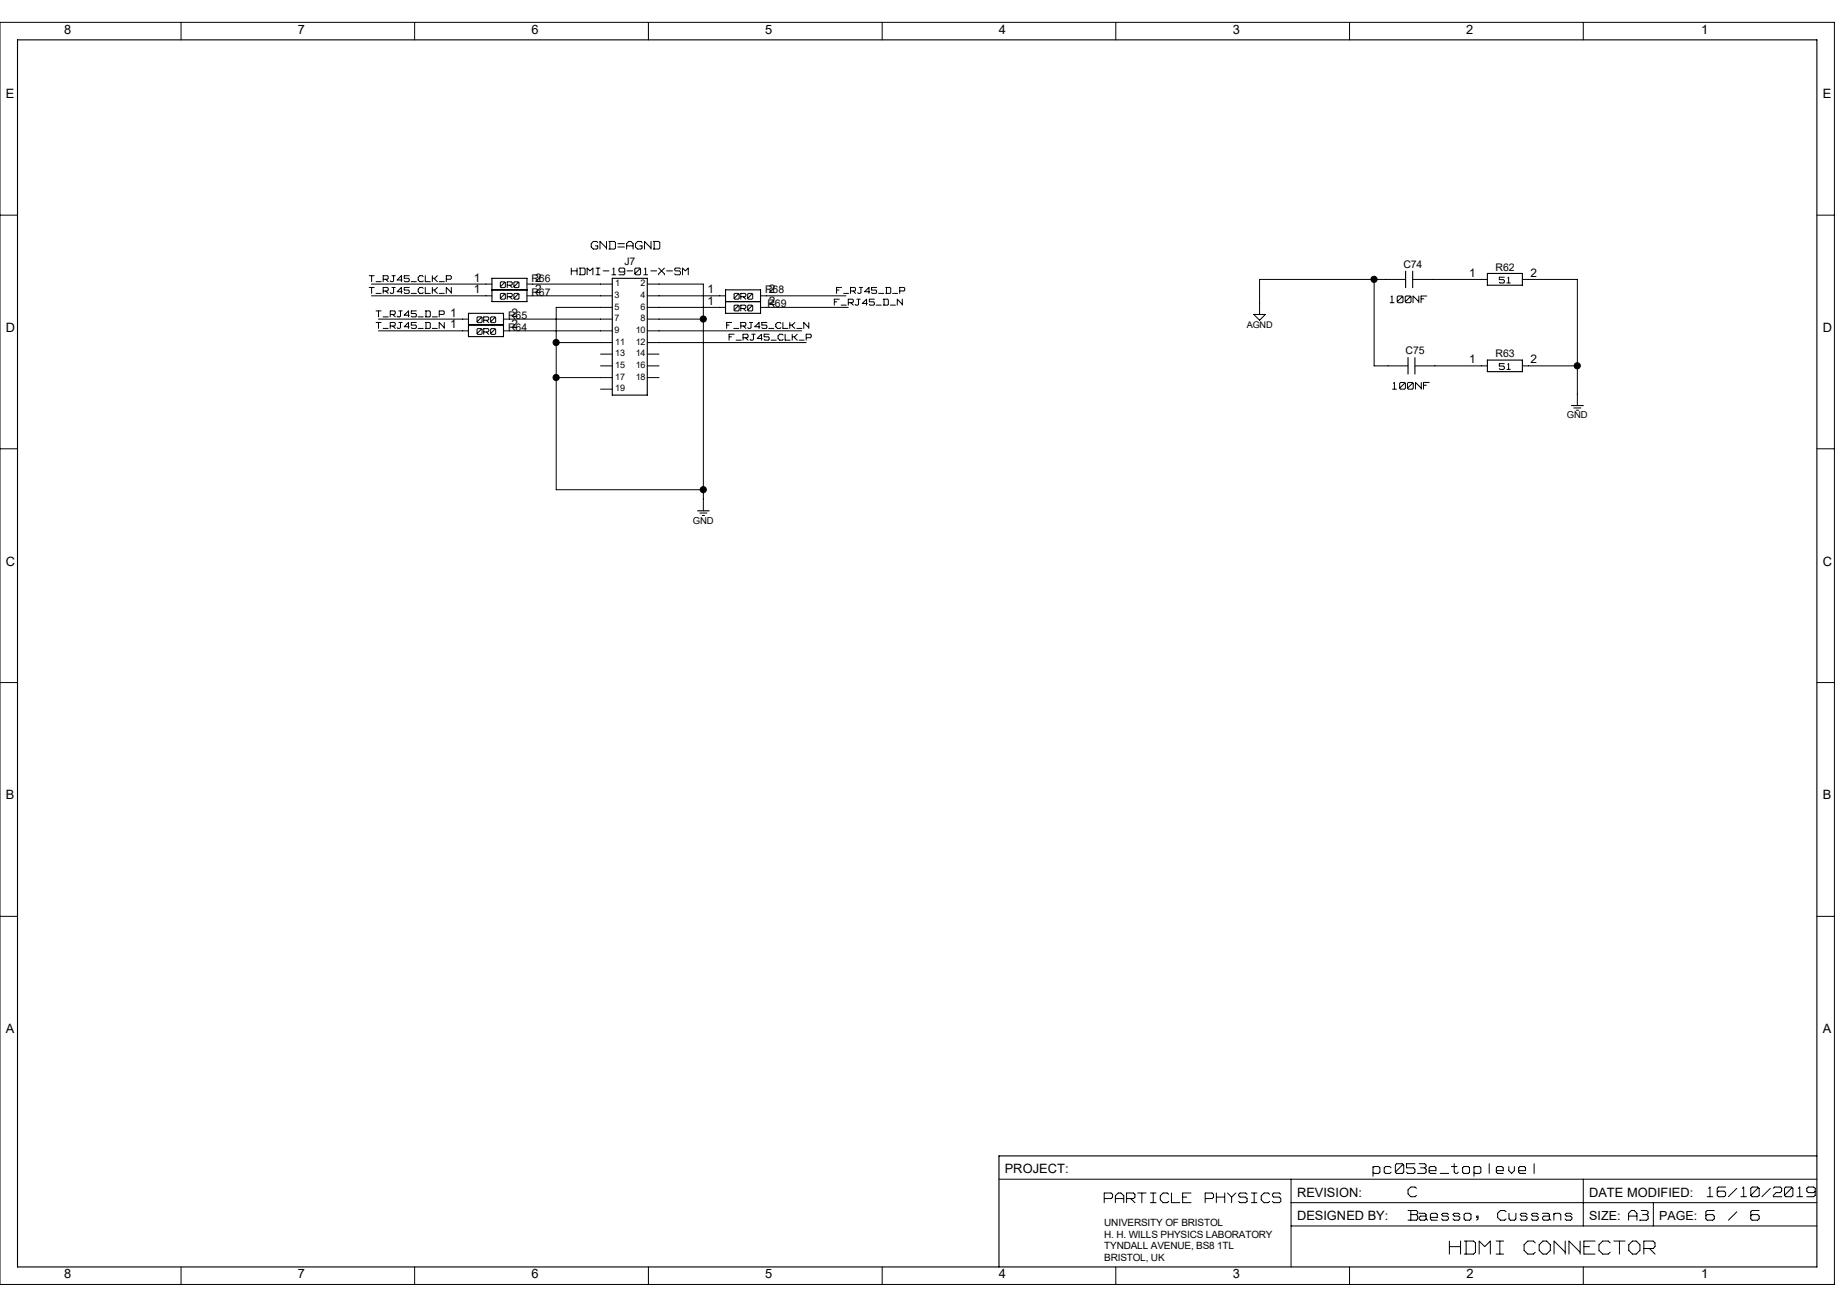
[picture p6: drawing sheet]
<svg xmlns="http://www.w3.org/2000/svg" width="420mm" height="297mm" viewBox="0 0 420 297" stroke-linecap="round" stroke-linejoin="round" font-family="sans-serif">
<g fill="none" stroke="#000" stroke-width=".25">
<path d="M4 9.1h408.9v278.8h-408.9zM106.5 71.2h7.9v5.3h-7.9zM106.5 73.8h7.9M111.8 63.2h8v5.3h-8zM111.8 65.9h8M139.1 63.2h8v26.6h-8zM164.9 65.9h7.9v5.3h-7.9zM164.9 68.5h7.9M319.4 61.6v3.8M321.1 61.6v3.8M338 62.1h8v2.7h-8zM320 81.3v3.7"/>
<path d="M321.6 81.3v3.7M338 81.8h8v2.7h-8zM357.2 92.2h2.6M158.5 116.1h2.7M412.9 262.7h-185.9v25.2"/>
</g>
<g fill="none" stroke="#000" stroke-width=".23">
<path d="M0 5.1h416.9v286.8h-416.9zM41.1 5.1v4M94.2 5.1v4M147.4 5.1v4M200.5 5.1v4M253.6 5.1v4M306.7 5.1v4M359.8 5.1v4M0 48.9h4M134.4 56.1l.4 .5M134.8 54.9l-.4 .5v.7M134.9 54.9h.7"/>
<path d="M134.9 56.6h.7M135.3 55.9h.5M135.6 54.9l.2 .2M135.8 55.9v.5l-.2 .2M137.8 56.3l-1.4-1.4v1.7M137.8 54.9v1.7M138.4 54.9h1.2l.3 .2M138.6 54.9v1.7M139.9 55.2v1.2l-.3 .2h-1.2M140.4 55.4h1.5M140.4 56.1h1.5M142.5 55.9h1.3"/>
<path d="M143.3 54.9h-.4l-.5 .5v1.2M143.4 54.9l.5 .5v1.2M144.4 56.1l.5 .5M144.9 54.9l-.5 .5v.7M144.9 54.9h.7M144.9 56.6h.7M145.4 55.9h.5v.5l-.2 .2M145.7 54.9l.2 .2M147.9 56.3l-1.4-1.4v1.7M148 54.9v1.7M148.5 54.9h1.1M148.5 56.6h1.1"/>
<path d="M148.7 54.9v1.7M149.7 54.9l.2 .2M149.9 55.2v1.2l-.2 .2M412.9 48.9h4M83.9 65.3h1.1M83.9 62.7h1.1M84.4 64.6h27.4M84.4 67.2h27.4M84.5 62.7v1.3M84.5 65.4v1.3M85.5 66.7h1.1M85.5 64h1.1"/>
<path d="M85.5 73.3h1.1M85.5 70.7h1.1M86 75.2h20.5M86 72.5h20.5M86 70.7v1.3M86 73.3v1.3M87.1 72h1.1M87.1 74.6h1.1M87.1 66.1h.9M87.1 63.5h.9M87.7 63.5l.5 .5M87.7 66.2l.5 .5"/>
<path d="M88 65.3h-.9v1.4M88 62.7h-.9v1.3M88.1 62.7l.1 .2M88.1 65.3l.1 .2M88.2 63.2l-.1 .3M88.2 62.9v.3M88.2 65.6v.3M88.2 65.9l-.1 .2M88.7 63.8l.2 .2M88.7 66.5l.2 .2M88.7 71.5h.9M88.7 74.1h.9"/>
<path d="M88.9 66.7h.3M88.9 64h.3M89.1 65.3h.7M89.1 62.7h.7M89.3 71.5l.5 .5M89.3 74.1l.5 .5M89.5 63.8l-.3 .2M89.5 66.5l-.3 .2M89.5 62.7v1.1M89.5 65.4v1.1M89.6 73.3h-.9v1.3M89.6 70.7h-.9v1.3"/>
<path d="M89.7 70.7l.1 .2M89.7 73.3l.1 .2M89.8 71.2l-.1 .3M89.8 70.9v.3M89.8 73.5v.3M89.8 73.9l-.1 .2M90.3 71.8l.5 .2M90.3 74.5l.5 .1M90.6 73.3h.8M90.6 70.7h.8M91 70.7v1.1l-.2 .2M91 74.5l-.2 .1"/>
<path d="M91 73.3v1.1M91.4 66.3h-1.1l.9-1v1.4M91.4 63.6h-1.1l.9-.9v1.3M91.9 63.8l.1 .2M91.9 66.5l.1 .2M91.9 62.7v.5M91.9 65.3v.6M91.9 71.6l.9-.9v1.3M91.9 74.3l.9-1v1.3M91.9 65.3h1.1M91.9 65.9h.9M91.9 62.7h1.1"/>
<path d="M91.9 63.2h.9M91.9 71.6h1.1M91.9 74.3h1.1M92.1 66.7h.7M92.1 64h.7M92.8 63.2l.2 .3M92.8 65.9l.2 .2M93 63.8l-.2 .2M93 63.5v.3M93 66.2v.3M93 66.5l-.2 .2M93.5 66.7h1.1"/>
<path d="M93.5 64h1.1M93.5 71.8l.1 .2M93.5 74.5l.1 .1M93.5 70.7v.5M93.5 73.3v.6M93.5 71.2h.9l.2 .3-.2 .5h-.7M93.5 73.9h.9l.2 .2M93.5 73.3h1.1M93.5 70.7h1.1M94.6 74.1v.3M94.6 74.5l-.2 .1h-.7M95 72h1.2"/>
<path d="M95 74.6h1.2M95 63.1v.5M95 65.7v.6M95 63.6l.4 .4M95 66.3l.4 .4M95.4 62.7l-.4 .3M95.4 65.3l-.4 .4M95.5 66.7h.5M95.5 64h.5M95.5 65.3h.5M95.5 62.7h.5M96 62.7l.2 .2"/>
<path d="M96 65.3l.2 .2M96.2 63.8l-.2 .2M96.2 66.5l-.2 .2M96.6 72h1M96.6 74.6h1M96.6 62.7v1.3M96.6 65.3v1.4M96.6 73.3h1M96.6 70.7h1M96.7 66.7h1.1M96.7 64h1.1M96.8 70.7v1.3"/>
<path d="M96.8 73.3v1.3M97.6 70.7l.2 .2M97.6 73.3l.2 .2M97.8 70.9v.9l-.2 .2M97.8 74.5l-.2 .1M97.8 73.5v.9M98.3 72h1.1M98.3 74.6h1.1M98.3 62.7v1.3M98.3 65.3v1.4M98.3 65.9h.5M98.3 63.2h.5"/>
<path d="M98.8 63.3v.2M98.8 66v.1M98.8 63.5l.6 .5M98.8 66.2l.6 .5M99.4 62.7l-.6 .5M99.4 65.3l-.6 .6M99.8 66.7h1.2M99.8 64h1.2M99.9 71.5h.9M100.8 70.7h-1v1.3M100.8 70.7l.2 .2M100.9 74.4l-1.1-1.1v1.3"/>
<path d="M101 71.2l-.2 .3M101 70.9v.3M101 73.3v1.3M102.5 66.5l-1.1-1.1v1.3M102.6 63.2l-.2 .3h-.9M102.6 62.9v.3M102.6 65.3v1.4M102.6 62.9l-.2-.2h-1v1.3M108.4 74.9v.9l.2 .2M108.4 73.2l.2 .1M108.4 72.2v.9M108.6 74.7l-.2 .1"/>
<path d="M108.6 72l-.2 .2M108.6 72h.7M108.6 74.7h.7M108.6 76h.7M108.6 73.3h.7M109.3 74.9l-.8 .9M109.3 72.2l-.8 .9M109.3 74.7l.2 .1h-.2M109.3 72l.2 .2h-.2M109.6 74.9v.9l-.3 .2M109.6 73.2l-.3 .1M109.6 72.2v.9"/>
<path d="M109.9 74.7h1l.2 .1M109.9 72h1l.2 .2M109.9 72.1v1.2M109.9 74.7v1.3M110.5 75.5l.6 .5M110.5 72.8l.6 .5M111.1 72.6l-.2 .2h-.9M111.1 75.2l-.2 .2h-.9M111.1 72.2v.3M111.1 74.9v.3M111.5 75.8l.2 .2h.7M111.5 73.2l.2 .1h.7"/>
<path d="M111.5 72.2v.9l.9-.9M111.5 74.9v.9M112.4 72h-.7l-.2 .2M112.4 74.7h-.7l-.2 .1M112.4 74.9l-.9 .9M112.4 74.8h.2M112.4 74.7l.2 .1M112.4 72.2h.2M112.4 72l.2 .2M112.6 74.9v.9l-.2 .2M112.6 73.2l-.2 .1M112.6 72.2v.9"/>
<path d="M113.7 64.3v.9l.2 .2M113.7 67.8l.2 .2M113.7 66.9v.9M113.9 64.1l-.2 .1M113.9 66.7l-.2 .1M113.9 66.7h.7M113.9 64.1h.7M113.9 65.4h.7M113.9 68h.7M114.4 75.2h24.7M114.4 72.5h24.7M114.6 64.3l-.9 .9"/>
<path d="M114.6 66.9l-.9 .9M114.6 64.1l.2 .1h-.2M114.6 66.7l.2 .1h-.2M114.9 64.3v.9l-.3 .2M114.9 67.8l-.3 .2M114.9 66.9v.9M115.3 64.1h.9l.2 .1M115.3 64.1v1.3M115.9 64.9l.5 .5M115.9 67.5l.5 .5M116.4 64.6l-.2 .2h-.9M116.4 64.3v.3"/>
<path d="M116.4 66.9v.3M116.4 66.8l-.2-.1h-.9v1.3M116.4 67.2l-.2 .2h-.9M116.8 65.2l.2 .2h.7M116.8 67.8l.2 .2h.7M116.8 64.3v.9M116.8 66.9v.9l.9-.9M117.7 64.1h-.7l-.2 .1M117.7 66.7h-.7l-.2 .1M117.7 64.3l-.9 .9M117.7 64.2h.2M117.7 64.1l.2 .1"/>
<path d="M117.7 66.8h.2M117.7 66.7l.2 .1M117.9 64.3v.9l-.2 .2M117.9 67.8l-.2 .2M117.9 66.9v.9M119.8 64.6h19.3M119.8 67.2h19.3M126.4 77.9h12.7M129.8 60.9v1.5M129.9 61.6h1.2M131.1 60.9v1.5M131.7 60.9h1"/>
<path d="M131.7 62.4h1M131.9 61v1.4M132.8 60.9l.2 .2M133 61.2v1l-.2 .2M133.4 60.9l.6 .6M133.4 61v1.4M134.7 61v1.4M134.7 60.9l-.6 .7M135.5 60.9h.9M135.5 62.4h.9M135.9 61v1.4M137.1 61.6h1.3"/>
<path d="M139.1 62.4h.9M139.1 69.8h-12.7v41.5h33.5M139.5 60.9l-.2 .2M139.5 61v1.4M140.7 61.2v.4l.2 .2h.9l.1-.2M140.7 61.1l.2-.2h.8l.3 .2M142 61.2v1l-.2 .2h-1.1M142.5 61.6h1.3M144.3 61.2v1l.2 .2M144.5 60.9l-.2 .2M144.5 60.9h.8M144.5 62.4h.8"/>
<path d="M145.3 61.2l-1 1M145.4 60.9l.1 .2h-.1M145.6 61.2v1l-.2 .2M146.3 62.4h.9M146.7 60.9l-.2 .2M146.7 61v1.4M147.1 64.6h12.8v51.5M147.1 69.8h17.8M147.1 67.2h17.8M147.1 77.9h36.1M147.1 75.2h35.1M147.1 72.5h12.8"/>
<path d="M147.9 61.6h1.3M149.7 62.3v.1M149.7 60.9l1.3 1.3M151 62.2v.2M151 60.9l-1.3 1.3M151.5 61.6h1.3M153.3 61.1v.2M153.3 61.3l.2 .3M153.3 62.2l.2 .2M153.5 60.9l-.1 .2M153.6 60.9h.8M153.6 61.6h.8"/>
<path d="M153.6 62.4h.8M154.4 60.9l.2 .2M154.4 61.6l.2 .2M154.6 61.8v.4l-.2 .2M155.1 60.9l.6 .6M155.1 61v1.4M156.4 61v1.4M156.4 60.9l-.7 .7M165.2 73.9h.5M165.7 76.5h.5M166.3 73.3h-1.2v1.3M166.8 74.6h1.1"/>
<path d="M166.8 70.5l.2 .2M166.8 67.8l.2 .2M166.8 75.9h-1.1v1.4M166.8 66.9v.9M166.8 69.6v.8M167 69.3l-.2 .2M167 66.7l-.2 .1M167 66.7h.7M167 69.3h.7M167 68h.7M167 70.7h.7M167.3 77.3h1.1"/>
<path d="M167.7 69.6l-.8 .8M167.7 66.9l-.8 .9M167.8 66.8h.1M167.8 69.5h.1M167.8 69.3l.2 .2M167.8 66.7l.2 .1M168 70.5l-.2 .2M168 67.8l-.2 .2M168 66.9v.9M168 69.6v.8M168.4 69.3h.8M168.4 69.4v1.3"/>
<path d="M168.4 67.4h.8M168.4 70.1h.8M169 70.1l.5 .6M169 67.5l.5 .5M169 74.1l.5 .5M169.2 66.7h-.8v1.3M169.3 69.3l.2 .2M169.3 66.7l.2 .1M169.5 76.8l.5 .5M169.5 69.9l-.2 .2M169.5 66.9v.3M169.5 69.6v.2"/>
<path d="M169.5 73.5v.3M169.5 67.2l-.2 .2M169.5 73.9l-.2 .2h-.9M169.5 73.5l-.2-.2h-.9v1.3M169.9 70.5l.2 .2M169.9 67.8l.2 .2M169.9 74.5l.2 .1M169.9 66.9v.9M169.9 69.6v.8M170 76.5l-.2 .3h-.9M170 76.2v.3M170 76.2l-.2-.3h-.9v1.4"/>
<path d="M170.1 69.3l-.2 .2M170.1 66.7l-.2 .1M170.1 66.7h.7M170.1 69.3h.7M170.1 68h.7M170.1 70.7h.7M170.3 73.3h.8M170.5 77.1l.1 .2M170.7 74.5l-.6 .1M170.7 77.3h.3M170.7 73.3v1.1M170.8 69.6l-.8 .8"/>
<path d="M170.8 66.9l-.8 .9M170.9 66.8h.1M170.9 69.5h.1M170.9 69.3l.2 .2M170.9 66.7l.2 .1M170.9 75.9h.7M171.1 70.5l-.2 .2M171.1 67.8l-.2 .2M171.1 66.9v.9M171.1 69.6v.8M171.2 77.1l-.2 .2M171.2 76v1.1"/>
<path d="M171.5 74.3l1-1v1.3M171.6 74.3h1.1M172.1 76.9l1-.9v1.3M172.1 76.9h1.1M172.8 69.8h20M172.8 67.2h19.4M173.1 74.5l.2 .1M173.1 73.3v.6M173.2 73.3h1.1M173.2 73.9h.9M173.4 74.6h.7M173.7 77.1l.1 .2"/>
<path d="M173.7 75.9v.6M173.7 76.5h.9l.2 .3M173.7 75.9h1.1M174.1 73.9l.2 .2M174.3 74.5l-.2 .1M174.3 74.1v.3M174.7 74.6h1.2M174.8 77.1l-.2 .2h-.7M174.8 76.8v.3M175.3 77.3h1.1M176.3 73.7v.5M176.3 74.3l.4 .3"/>
<path d="M176.7 73.3l-.4 .4M176.7 73.3h.6l.2 .2M176.8 76.4v.5M176.8 76.9l.4 .4M177.2 75.9l-.4 .4M177.2 75.9h.6l.2 .3M177.5 74.5l-.3 .1h-.5M177.9 73.3l.1 1.3h1.1M178 77.1l-.2 .2h-.6M178.4 75.9l.1 1.4h1.1M179.5 73.3v1.3M179.5 73.9h.5"/>
<path d="M180 73.9v.2M180 75.9v1.4M180.1 76.5h.5M180.1 74.1l.5 .5M180.6 76.6v.2M180.6 76.8l.6 .5M180.6 73.3l-.6 .6M181.1 74.6h1.1M181.2 75.9l-.6 .6M181.6 77.3h1.2M183.3 76.8h.8M183.8 74.4l-1.1-1.1v1.3"/>
<path d="M183.8 73.3v1.3M184.1 75.9h-.9v1.4M184.2 75.9l.2 .3M184.4 76.5l-.2 .3M184.4 76.2v.3M189.7 68.6h.5M190.2 65.9h.5M190.8 68h-1.2v1.3M191.2 69.3h1.1M191.3 65.3h-1.2v1.4M191.7 66.7h1.2M193.3 66.1h.9"/>
<path d="M193.4 68.8l.5 .5M193.9 66.2l.5 .5M193.9 68.6l-.1 .2h-1M193.9 68.2v.3M193.9 68.2l-.1-.2h-1v1.3M194.2 65.3h-.9v1.4M194.3 65.3l.1 .2M194.4 65.9l-.1 .2M194.4 65.6v.3M194.7 68h.8M194.9 66.5l.2 .2M195.1 66.7h.3"/>
<path d="M195.1 68v1.2l-.2 .1-.5-.1M195.3 65.3h.7M195.7 66.5l-.2 .2M195.7 65.4v1.1M196 69l.9-1v1.3M196 69h1.1M197.6 69.2l.1 .1M197.6 68v.6M197.6 68.6h.9l.2 .2M197.6 68h1.1M197.7 66.3h-1.2l1-.9v1.3M198.1 66.5l.1 .2"/>
<path d="M198.1 65.3v.6M198.1 65.9h1l.1 .2M198.1 65.3h1.1M198.7 68.8l-.2 .5h-.7M199.1 69.3h1.2M199.2 66.5l-.1 .2h-.8M199.2 66.2v.3M199.7 66.7h1.1M200.7 68h1l.2 .2M200.9 68v1.3M201.3 66.7h.9M201.3 65.3h.9"/>
<path d="M201.5 65.4v1.2M201.9 68.2v1l-.2 .1h-1M202.3 65.3l.1 .2M202.4 69.3h1.1M202.4 66.5l-.1 .2M202.4 65.6v.9M202.9 66.7h1.1M204.5 66.1h.9M205 69.1l-1.1-1.1v1.3M205.1 68v1.3M205.4 65.3h-.9v1.4M205.4 65.3l.2 .2"/>
<path d="M205.6 65.9l-.2 .2M205.6 65.6v.3M284.9 71.5h2.7l-1.3 1.3zM312.3 63.5v19.6h7.7M315.9 68.8h.9M316.4 67.3l-.3 .2M316.4 67.3v1.4M317.5 68.6l.3 .2h.8l.3-.2M317.5 68.5v-1l.3-.2h.8l.3 .2v1M318.8 67.5l-1.2 1M319.4 68.6l.2 .2h.8l.3-.2M319.4 68.5v-1l.2-.2h.9l.2 .2v1"/>
<path d="M319.4 63.5h-33.1v8M320.6 67.5l-1.2 1M321.1 63.5h16.9M321.1 67.3l1.3 1.2M321.1 67.3v1.5M322.5 67.3v1.5M323 67.3h1.3M323 67.3v1.5M323 67.9h.6M340.7 64.1l.2 .2M340.7 63v.5M340.8 63.5h.8"/>
<path d="M340.8 63h1.1M341 64.3h.6M341.7 63.5l.2 .3M341.9 63.8v.3M341.9 64.1l-.2 .2M342.5 64.3h.7M342.7 63.2l.2-.2v1.3M346 63.5h12.5v28.7M126.4 85.8h12.7M136.5 80.5h2.6M136.5 83.1h2.6M136.5 88.4h2.6"/>
<path d="M147.1 80.5h2.7M147.1 83.1h2.7M147.1 85.8h2.7M316.5 88.4h.9M316.7 87.1l.2-.2v1.5M318.1 88.2l.2 .2M318.1 87.2v1l1.1-1M318.3 86.9l-.2 .2M318.3 88.4h.9M318.3 86.9h.9M319.2 87.1h.2M319.2 86.9l.2 .2"/>
<path d="M319.4 88.2l-.2 .2M319.4 87.2v1M319.9 88.2l.2 .2h.8M319.9 87.2v1M320.9 86.9h-.8l-.2 .2M320.9 87.2l-1 1M321 87.1h.1M321 86.9l.2 .2M321.2 88.2l-.2 .2M321.2 87.2v1M321.6 83.1h16.4M323 88.2l-1.3-1.3v1.5"/>
<path d="M323 86.9v1.5M323.6 87.5h.5M324.8 86.9h-1.3v1.5M340.7 83.8l.2 .1M340.7 82.6v.6M340.8 83.2h.8M340.8 82.6h1.1M341 83.9h.6M341.7 83.2l.2 .2M341.9 83.8l-.2 .1M341.9 83.4v.3M342.5 83.9h.7"/>
<path d="M342.9 82.6l-.2 .2M342.9 82.7v1.2M346 83.1h12.5M357.7 92.7h1.6M358.2 93.2h.6M0 102h4M159 116.6h1.7M159.6 117.1h.5M412.9 102h4M0 155.1h4M412.9 155.1h4M0 208.2h4"/>
<path d="M412.9 208.2h4M227 268h185.9M252.9 272v-.6l-.4-.3h-1.5v2.2M252.9 272l-.4 .4h-1.5M253.5 272.4h1.9M254.7 271.1h-.5l-.7 .6v1.6M254.8 271.1l.6 .7v1.5M256.1 272.4h1.5M257 272.4l.9 .9M257.6 271.1h-1.6v2.2M257.6 271.1l.3 .3v.6M257.9 272l-.3 .4"/>
<path d="M258.6 271.1h1.9M259.5 271.1v2.2M261.5 273.3h1.2M261.5 271.1h1.2M262.1 271.1v2.2M263.7 272.7l.6 .6M264.3 271.1l-.6 .6v.9M264.4 273.3h.8M264.4 271.1h.8M265.3 271.1l.3 .3M265.6 273l-.3 .3M266.2 271.1v2.2"/>
<path d="M266.3 273.3h1.8M268.8 272h.9M270.7 271.1h-1.9v2.2h1.9M275.8 272v-.6l-.4-.3h-1.5v2.2M275.8 272l-.4 .4h-1.5M276.4 271.1v2.2M276.5 272h1.8M278.3 271.1v2.2M279 271.1l.9 .9M279.9 272.1v1.2M280.9 271.1l-1 .9M281.5 271.4v.3"/>
<path d="M281.5 271.7l.3 .3M281.5 273l.3 .3M281.8 271.1l-.2 .3M281.9 271.1h1.1l.4 .3M281.9 272h1.1l.4 .4M283.4 273l-.4 .3h-1.1M283.4 272.4v.6M284.4 273.3h1.3M284.4 271.1h1.3M285 271.1v2.2M286.6 272.7l.7 .6M287.3 271.1l-.7 .6v.9"/>
<path d="M287.3 273.3h.9M287.3 271.1h.9M288.2 271.1l.3 .3M288.5 273l-.3 .3M289.2 271.4v.3M289.2 271.7l.3 .3M289.2 273l.3 .3M289.5 271.1l-.3 .3M289.5 271.1h1.2l.4 .3M289.5 272h1.2l.4 .4M291.1 273l-.4 .3h-1.2M291.1 272.4v.6"/>
<path d="M293.4 273.3h119.5M293.4 268v19.9M293.4 278.6h119.5M312 265.1v2.2M312.1 266.4l.2 .3M312.3 265.1l-.2 .2M312.4 265.1h.9l.3 .3M313.6 266.4l-.3 .3h-.9M313.6 265.4v.9M314.6 265.4v.9M314.6 266.4l.3 .3M314.9 265.1l-.3 .3"/>
<path d="M314.9 266.7h.9M314.9 265.1h.9M315.8 265.1l.3 .3M316.1 266.4l-.3 .3M317.1 266.4l.4 .3h1.1M317.1 264.8v1.5M318.6 264.5h-1.1l-.4 .3M318.6 264.8l-1.4 1.5M318.7 264.8h.3M318.7 264.5l.3 .3M319 266.4l-.3 .3M319 264.8v1.5"/>
<path d="M319.7 266.4l.3 .3M319.7 264.5v.9M319.7 265.4h1.5M319.7 264.5h1.9M320 266.7h1.2M320 277.3h1.9M320 275.1h1.9M320 270.4v.9l.6 .6M320.6 269.7l-.6 .7M320.6 275.1v2.1M320.7 276h1.2M320.7 269.7h.8"/>
<path d="M320.7 271.9h.8M321.2 265.4l.4 .3M321.6 269.7l.3 .3M321.6 266.4l-.4 .3M321.6 265.8v.5M321.9 271.7l-.3 .2M321.9 275.1l.3 .3M321.9 276l.3 .4M322.2 266.7h.1M322.2 275.4v.3M322.2 276.4v.5M322.2 277l-.3 .3"/>
<path d="M322.2 275.7l-.3 .3M322.5 276.7v.2M322.5 275.7h1.3M322.5 277l.3 .3M322.5 264.5h1.3l.3 .3M322.8 276.4l-.3 .2M322.9 276.4h1.2M322.9 277.3h.9M323.8 275.7l.3 .3M323.8 265.4l.3 .3M324.1 266.4l-.4 .3h-1.2M324.1 264.8v.2"/>
<path d="M324.1 265.8v.5M324.1 276.1v.8M324.1 277l-.3 .3M324.1 265.1l-.4 .3h-.9M324.1 277l.3 .3M324.8 266.4l.3 .3h1.2M324.8 265.4v.9M324.8 266h1.5M325.1 277l.3 .3h1.2M325.1 276.1v.8M325.1 276.6h1.5M326 265.1h-.9l-.3 .3"/>
<path d="M326.1 265.1l.2 .3M326.3 275.7h-.9l-.3 .3M326.3 275.7l.3 .3M326.3 265.4v.6M326.6 276.1v.5M327.3 266.7h1.9M327.6 276l.3 .4M327.6 277l.3 .3M327.9 275.7l-.2 .3M328 276.4h.8M328 277.3h.8M328 275.7h.8"/>
<path d="M328.9 275.7l.3 .3M328.9 276.4l.3 .2M329.1 277l-.2 .3M329.2 276.7v.3M329.9 265.1h1.2M330.2 276l.3 .4M330.2 277l.3 .3M330.5 275.7l-.3 .3M330.5 266.4l.3 .3M330.5 264.5v1.8M330.5 276.4h.9M330.5 277.3h.9"/>
<path d="M330.5 275.7h.9M330.8 266.7h.3M331.4 266.4l-.2 .2M331.5 275.7l.3 .3M331.5 276.4l.3 .2M331.7 277l-.2 .3M331.8 276.7v.3M332.4 266.4l.3 .3h.9M332.4 265.4v.9M332.7 277l.4 .3h.9M332.7 276.1v.8M333.6 265.1h-.9l-.3 .3"/>
<path d="M333.7 265.1l.3 .3M334 275.7h-.9l-.4 .3M334 266.4l-.3 .3M334 265.4v.9M334 275.7l.3 .3M334.3 276.1v.8M334.3 277l-.3 .3M335 265.1v2.2M335 266.4l.3 .3M335.3 265.1l-.3 .2M335.3 266.7h.9M335.3 265.1h.9"/>
<path d="M335.6 276.4v.2M335.6 276.4h.3v.6M335.6 276.6h.3M335.9 277l-.3 .3M336.3 265.1l.2 .3M336.5 266.4l-.2 .3M336.5 265.4v.9M338.5 264.5v2.2M340.1 266.4l.3 .3M340.1 265.4v.9M340.1 266h1.5M340.4 276.6l.6 .7h.9"/>
<path d="M340.4 265.1l-.3 .3M340.4 266.7h1.2M340.4 265.1h.9M341.3 265.1l.3 .3M341.6 265.4v.6M341.9 275.1h-.9l-.6 .6v.9M341.9 275.1l.4 .3M342.3 277l-.4 .3M342.9 266l.6 .7 .7-.7M342.9 265.1v.9M342.9 277l.3 .3M342.9 275.7v1.2"/>
<path d="M344.2 265.1v.9M344.5 277l-.3 .3h-.9M344.5 275.7v1.3M345.1 266.4l.3 .3M345.1 265.4v.9M345.4 265.1l-.3 .3M345.5 266.7h1.2M345.5 276l.3 .4M345.5 277l.3 .3M345.5 265.1h.9M345.8 275.7l-.3 .3M345.8 276.4h.9"/>
<path d="M345.8 277.3h.9M345.8 275.7h.9M346.4 265.1l.3 .3M346.7 265.4v.6h-1.5M346.8 275.7l.2 .3M346.8 276.4l.2 .2M347 277l-.2 .3M347 276.7v.3M348 276l.4 .4h.8M348 277l.4 .3h.8M348.7 264.5v2.2M349.2 275.7h-.8l-.3 .3"/>
<path d="M349.3 275.7l.3 .3M349.3 276.4l.3 .2M349.5 277l-.2 .3M349.6 276.7v.3M350.6 276.7v.2M350.6 275.7h1.2l.3 .3M350.6 277l.3 .3M350.9 276.4l-.3 .2M350.9 276.4h1.2M352.1 277l-.3 .3h-.9M352.1 276.1v.8M352.2 277l.3 .3"/>
<path d="M353.1 275.7v1.6M354.4 275.7h-.9l-.3 .3M354.4 275.7l.3 .3M354.7 276.1v1.2M355.7 276l.3 .4M355.7 277l.3 .3M356 275.7l-.3 .3M356 276.4h.9M356 277.3h.9M356 275.7h.9M357 275.7l.3 .3M357 276.4l.3 .2"/>
<path d="M357.2 277l-.2 .3M357.3 276.7v.3M359.8 268v10.6M370.2 276.4h1.8M370.8 275.1l-.7 .6v1.6M370.8 275.1h.5M371.4 275.1l.6 .7v1.5M372.7 277.3h.1M373 277.3h1.2M373 275.1h1.2M373.3 276h.9M374.2 275.1l.4 .3"/>
<path d="M374.3 276.1l.3 .3M374.6 275.4v.3M374.6 276.4v.5M374.6 277l-.4 .3M374.6 275.7l-.4 .3M375.8 273.3v5.3M387.7 277l.3 .3h1.2M387.7 275.4v1.5M388 271.9h1.3M388.3 270l.3-.2v2.1M389.2 276h-1.2l-.3 .3M389.3 276l.3 .4"/>
<path d="M389.6 275.1h-1.6l-.3 .3M389.6 276.4v.5M389.6 277l-.3 .3M390.3 271.7l.3 .2M390.3 270.1v1.5M390.6 270.7l-.3 .3M390.6 269.7l-.3 .3M390.6 269.7h1.6M390.6 271.9h1.2M390.6 270.7h1.2M391.8 270.7l.4 .3M392.2 271.1v.5"/>
<path d="M392.2 271.7l-.4 .2M394.7 270l-1.9 1.9M394.7 275.4l-1.9 1.9M395.6 271.9h1.3M396 270l.3-.2v2.1M397.9 271.7l.3 .2M397.9 270.1v1.5M397.9 275.4v1.5M397.9 277l.3 .3M398.2 269.7l-.3 .3M398.2 276l-.3 .3M398.2 275.1l-.3 .3"/>
<path d="M398.2 277.3h1.2M398.2 276h1.2M398.2 275.1h1.6M398.2 269.7h1.2M398.2 271.9h1.2M399.4 270.1l-1.5 1.5M399.5 270h.3M399.5 269.7l.3 .3M399.5 276l.3 .4M399.8 271.7l-.3 .2M399.8 270.1v1.5M399.8 276.4v.5"/>
<path d="M399.8 277l-.3 .3M402.3 270l-1.9 1.9M403 271.7v.2M403.1 271.9h1.8M403.3 269.7l-.3 .3M403.4 269.7h1.1M403.6 271l-.6 .7M403.7 271h.8M404.6 269.7l.3 .3M404.9 270.7l-.3 .3M404.9 270.1v.5M405.6 271.7l.2 .2"/>
<path d="M405.6 270.1v1.5M405.8 269.7l-.2 .3M405.9 269.7h1.2l.3 .3h-.3M407.1 270.1l-1.5 1.5M407.5 271.7l-.4 .2h-1.2M407.5 270.1v1.5M408.4 271.9h1.3M408.7 270l.3-.2v2.1M410.6 271.9h1.6M410.6 270.7l.4 .3h1.2M410.6 270.1v.5M412.2 269.7h-1.2l-.4 .3"/>
<path d="M412.2 269.7l.3 .3M412.5 270.7l-.3 .3M412.5 270.1v1.5M412.5 271.7l-.3 .2M41.1 287.9v4M94.2 287.9v4M147.4 287.9v4M200.5 287.9v4M253.6 287.9v4M306.7 287.9v4M329.4 282v3M329.4 283.3h2.5"/>
<path d="M331.9 282v3M332.8 282h2.1l.4 .4M333.2 282.1v2.8M335.3 282.5v2.1l-.4 .4h-2.1M336.2 282l1.2 1.3M336.2 282.1v2.9M338.7 282.1v2.9M338.7 282l-1.3 1.3M340 282h1.7M340 285h1.7M340.9 282.1v2.8M346.4 284.1l.8 .9"/>
<path d="M347.2 282l-.8 .9v1.2M347.3 282h1.1M347.3 285h1.1M348.5 282l.4 .4M348.9 284.6l-.4 .4M349.8 284.1v-1.2l.9-.9h.8l.8 .9v1.2M349.8 284.1l.9 .9h.8l.8-.9M353.2 282l2.5 2.5M353.2 282.1v2.9M355.7 282v3M356.6 282l2.5 2.5M356.6 282.1v2.9"/>
<path d="M359.1 282v3M359.8 287.9v4M360 282h2.5M360 282.1v2.9M360 285h2.5M360 283.3h1.2M363.4 284.1l.9 .9h1.2M365.5 282h-1.2l-.9 .9v1.2M365.5 282l.4 .4M365.9 284.6l-.4 .4M366.8 282h2.5M368 282.1v2.9"/>
<path d="M370.2 284.1l.8 .9M371 282l-.8 .9v1.2M371.1 282h.7M371.1 285h.7M371.9 282l.8 .9v1.2M372.7 284.1l-.8 .9M373.6 282h2.1M373.6 282.1v2.9M373.6 283.7h2.1M374.9 283.8l1.2 1.2M375.7 282l.4 .4M376.1 283.3l-.4 .4"/>
<path d="M376.1 282.5v.8"/>
</g>
<g fill="#000" stroke="#000" stroke-width=".23">
<circle cx="126.4" cy="77.8" r=".7"/>
<circle cx="159.8" cy="72.5" r=".7"/>
<circle cx="312.3" cy="63.5" r=".7"/>
<circle cx="126.4" cy="85.8" r=".7"/>
<circle cx="358.5" cy="83.1" r=".7"/>
<circle cx="159.8" cy="111.3" r=".7"/>
</g>
<text font-size="5.6" fill="#fff" x="329.4" y="285.5">HDMI CONNECTOR</text>
<g font-size="4.2" fill="#fff">
<text x="312" y="267">pc053e_toplevel</text>
<text x="251" y="273.7">PARTICLE PHYSICS</text>
<text x="320" y="272.3">C</text>
<text x="388" y="272.3">16/10/2019</text>
<text x="320" y="277.7">Baesso, Cussans</text>
<text x="370.1" y="277.7">A3</text>
<text x="387.7" y="277.7">6 / 6</text>
</g>
<text font-size="3.3" fill="#fff" x="134.4" y="56.9">GND=AGND</text>
<g font-size="2.9">
<text x="14.6" y="7.7">8</text>
<text x="67.7" y="7.7">7</text>
<text x="120.8" y="7.7">6</text>
<text x="173.9" y="7.7">5</text>
<text x="227" y="7.7">4</text>
<text x="280.2" y="7.7">3</text>
<text x="333.2" y="7.7">2</text>
<text x="386.6" y="7.7">1</text>
<text x="1.3" y="22.3">E</text>
<text x="414.3" y="22.3">E</text>
<text x="1.3" y="75.4">D</text>
<text x="414.3" y="75.4">D</text>
<text x="1.3" y="128.6">C</text>
<text x="414.3" y="128.6">C</text>
<text x="1.3" y="181.7">B</text>
<text x="414.3" y="181.7">B</text>
<text x="1.3" y="234.8">A</text>
<text x="414.3" y="234.8">A</text>
<text x="228.3" y="266.7">PROJECT:</text>
<text x="294.8" y="271.9">REVISION:</text>
<text x="361.1" y="271.9">DATE MODIFIED:</text>
<text x="294.8" y="277.3">DESIGNED BY:</text>
<text x="14.6" y="290.5">8</text>
<text x="67.7" y="290.5">7</text>
<text x="120.8" y="290.5">6</text>
<text x="173.9" y="290.5">5</text>
<text x="227" y="290.5">4</text>
<text x="280.2" y="290.5">3</text>
<text x="333.3" y="290.5">2</text>
<text x="386.6" y="290.5">1</text>
</g>
<g font-size="2.9" fill="#fff">
<text x="129.8" y="62.7">HDMI-19-01-X-SM</text>
<text x="315.9" y="69.1">100NF</text>
<text x="316.5" y="88.7">100NF</text>
</g>
<g font-size="2.8">
<text x="361.1" y="277.3">SIZE:</text>
<text x="377.1" y="277.3">PAGE:</text>
</g>
<g font-size="2.7">
<text x="107.7" y="64">1</text>
<text x="121.6" y="64">2</text>
<text x="333.9" y="62.9">1</text>
<text x="347.9" y="62.9">2</text>
<text x="107.7" y="66.7">1</text>
<text x="121.6" y="66.7">2</text>
<text x="160.8" y="66.7">1</text>
<text x="160.8" y="69.3">1</text>
<text x="174.7" y="66.7">2</text>
<text x="174.7" y="69.3">2</text>
<text x="116.3" y="74.6">2</text>
<text x="116.3" y="72">2</text>
<text x="333.9" y="82.6">1</text>
<text x="347.9" y="82.6">2</text>
</g>
<g font-size="2.6" fill="#fff">
<text x="83.9" y="64.3">T_RJ45_CLK_P</text>
<text x="83.9" y="66.9">T_RJ45_CLK_N</text>
<text x="189.6" y="69.6">F_RJ45_D_N</text>
<text x="190.1" y="66.9">F_RJ45_D_P</text>
<text x="85.5" y="74.9">T_RJ45_D_N 1</text>
<text x="85.5" y="72.3">T_RJ45_D_P 1</text>
<text x="165.1" y="74.9">F_RJ45_CLK_N</text>
<text x="165.7" y="77.6">F_RJ45_CLK_P</text>
</g>
<g font-size="2.5" fill="#fff">
<text x="113.7" y="65.6">0R0</text>
<text x="340.7" y="64.6">51</text>
<text x="113.7" y="68.2">0R0</text>
<text x="166.8" y="68.2">0R0</text>
<text x="166.8" y="70.9">0R0</text>
<text x="108.4" y="73.6">0R0</text>
<text x="108.4" y="76.2">0R0</text>
<text x="340.7" y="84.2">51</text>
</g>
<g font-size="2.4">
<text x="120.8" y="64">R66</text>
<text x="141.9" y="60.3">J7</text>
<text x="318.9" y="60.8">C74</text>
<text x="339.9" y="61.5">R62</text>
<text x="120.8" y="67.2">R67</text>
<text x="173.9" y="66.7">R68</text>
<text x="174.4" y="69.9">R69</text>
<text x="115.5" y="75.2">R64</text>
<text x="115.5" y="72.5">R65</text>
<text x="319.4" y="80.5">C75</text>
<text x="339.9" y="81.2">R63</text>
</g>
<g font-size="2.3">
<text x="251" y="278.6">UNIVERSITY OF BRISTOL</text>
<text x="251" y="281.2">H. H. WILLS PHYSICS LABORATORY</text>
<text x="251" y="283.9">TYNDALL AVENUE, BS8 1TL</text>
<text x="251" y="286.5">BRISTOL, UK</text>
</g>
<g font-size="2.2">
<text x="356.1" y="95.1">GND</text>
<text x="157.5" y="119">GND</text>
</g>
<text font-size="2.1" x="283.3" y="74.6">AGND</text>
<g font-size="2">
<text x="139.8" y="65">1</text>
<text x="145.6" y="65">2</text>
<text x="139.7" y="70.4">5</text>
<text x="139.7" y="67.7">3</text>
<text x="145.6" y="70.4">6</text>
<text x="145.6" y="67.7">4</text>
<text x="139.7" y="75.6">9</text>
<text x="139.7" y="73">7</text>
<text x="144.5" y="75.6">10</text>
<text x="145.6" y="73">8</text>
<text x="139.8" y="83.7">15</text>
<text x="139.8" y="81">13</text>
<text x="139.8" y="78.3">11</text>
<text x="144.5" y="83.7">16</text>
<text x="144.5" y="81">14</text>
<text x="144.5" y="78.3">12</text>
<text x="139.8" y="88.9">19</text>
<text x="139.8" y="86.3">17</text>
<text x="144.5" y="86.3">18</text>
</g>
</svg>
